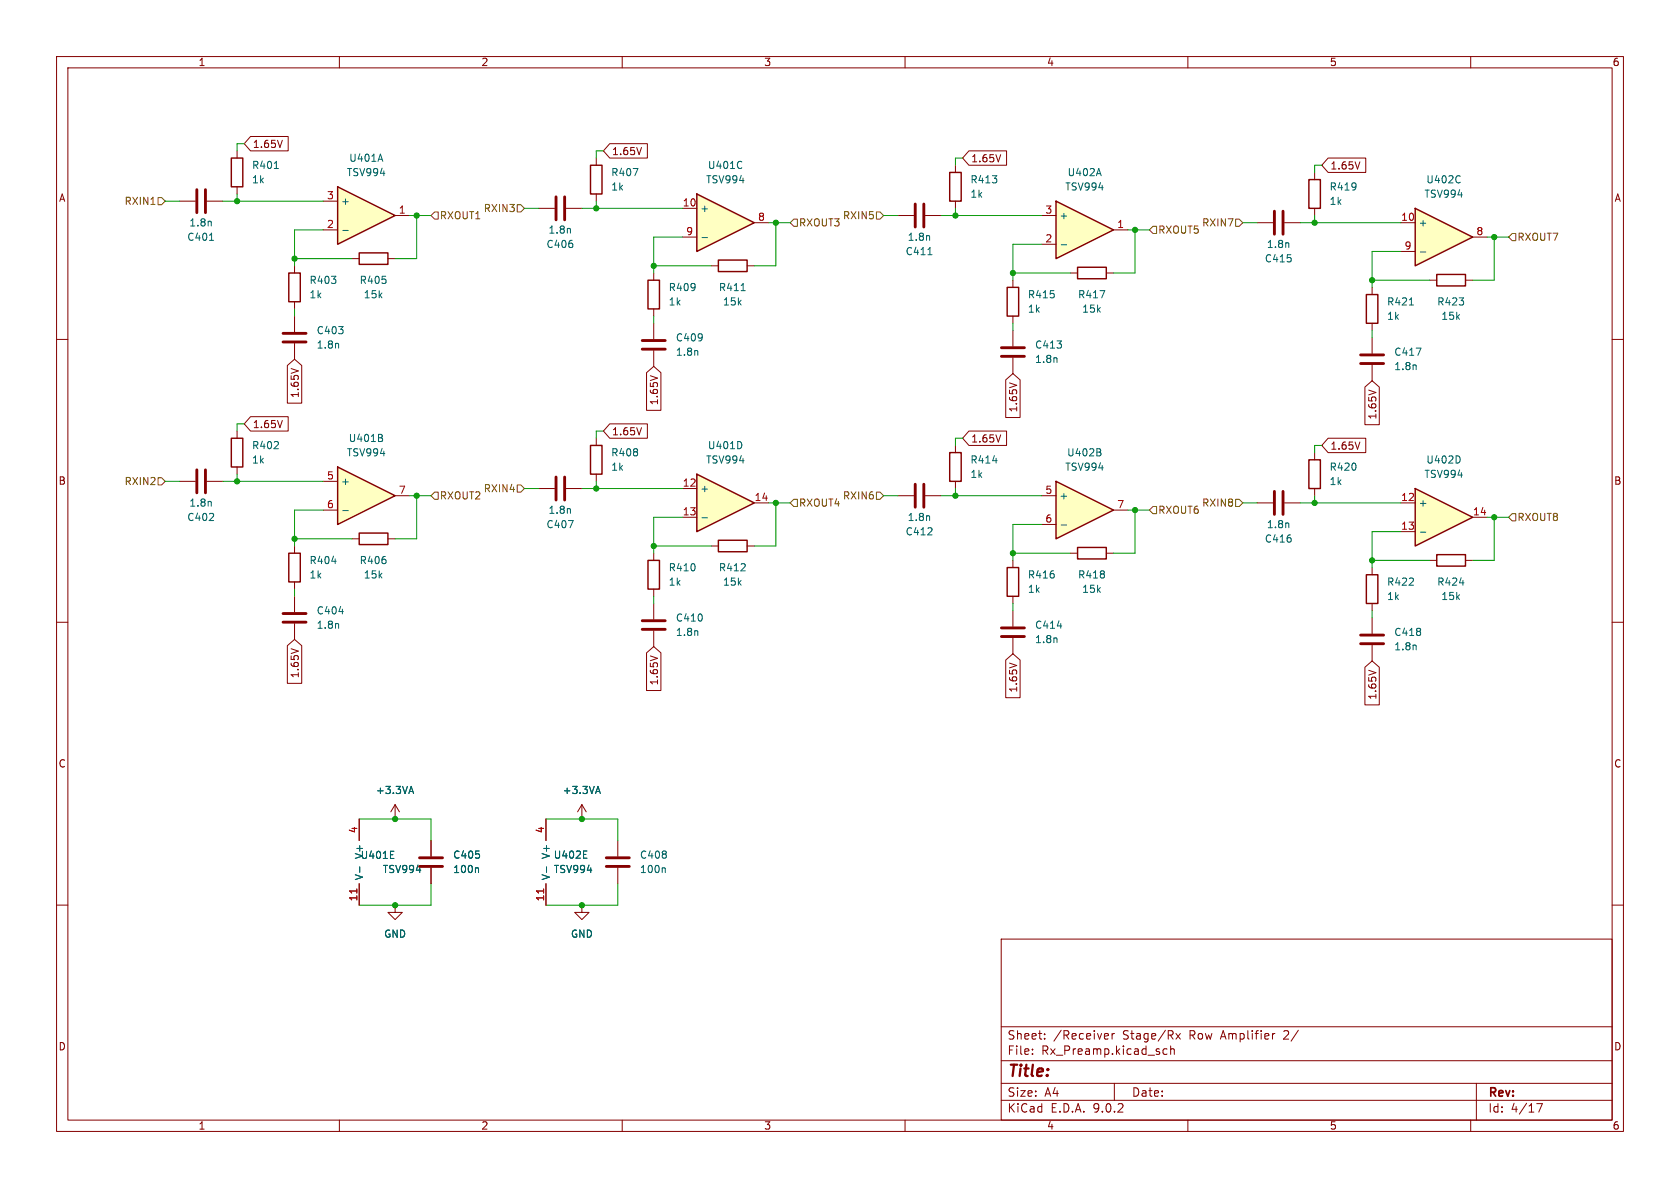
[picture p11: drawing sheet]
<svg xmlns="http://www.w3.org/2000/svg" width="297mm" height="210mm" viewBox="0 0 297 210" stroke-linecap="round" stroke-linejoin="round" font-family="sans-serif">
<g fill="none" stroke="#840000" stroke-width=".18">
<path d="M10 10h277v190h-277zM12 12h273v186h-273zM60 10v2M110 10v2M160 10v2M210 10v2M260 10v2M10 60h2M285 60h2M10 110h2M285 110h2M63.5 144.8v3.8"/>
<path d="M63.5 156.2v3.8M10 160h2M177 166h108v32h-108zM285 160h2M60 198v2M110 198v2M160 198v2M177 194.5h108M177 191.5h108M177 187.5h108M177 181.5h108M182.5 186.3v.1"/>
<path d="M182.5 185.5v.1M184.7 183.6v.1M184.7 182.8v.1M195.7 182.7l.3 .4-.8 .1M195.9 183.6l-.2 .1M196.6 182.7v1M197 191.5v3M197 182.7l-.3 .1-.1 .2M206.3 185.5l-.4-.1-.3 .3v.4l.1 .2h.6M207 185.5l.2-.1 .3 .1 .1 .9M207 184.9v1.5M207.9 182.7l.8 1"/>
<path d="M208.7 182.7l-.8 1M210 198v2M225.4 182.7l-.3 .1-.1 .2M260 198v2M261 191.5v6.5M271.7 195.1h1l-.7 1.5"/>
</g>
<path d="M63.6 153.2v1M69 151.8h.6M69 150.5h.6" fill="none" stroke="#006464" stroke-width=".18"/>
<path d="M63.1 157.1v.8" fill="none" stroke="#a90000" stroke-width=".18"/>
<path d="M123.2 83.8l10.1 5.1-10.1 5.1z" fill="#ffffc2"/>
<path d="M40.9 27.9h2v5.1h-2zM190.5 47.2h5.1v2.1h-5.1zM123.2 83.8l10.1 5.1-10.1 5.1zM178.1 100.3h2v5.1h-2z" fill="none" stroke="#840000" stroke-width=".25"/>
<g fill="none" stroke="#840000" stroke-width=".18">
<path d="M41.9 26.7v1.2M41.9 33v1.3M189.2 48.3h1.3M195.6 48.3h1.2M120.6 86.4h2.6M120.6 91.4h2.6M133.3 88.9h2.6M158.7 87.6h2.8M163.6 87.6h2.8M179.1 99.1v1.2M179.1 105.4v1.3M96.5 144.8v3.8"/>
<path d="M96.5 156.2v3.8M109.2 148.6v2.8M109.2 153.4v2.8M102.9 160v1.3h1.2l-1.2 1.3-1.3-1.3h1.3M102.9 160h.1"/>
</g>
<path d="M48.5 29.8h.7M194.5 51.4h.8l-.5 1.2M131.1 78.4v.6M124.1 91.5h1M164.3 91.2v.8M96.6 153.2v1M103.2 151.7h.6M103.2 150.4h.6M117.4 153.4l.2 .2v.6" fill="none" stroke="#006464" stroke-width=".18"/>
<path d="M161.8 85.6v4.1M163.3 85.6v4.1M107.2 151.6h4.1M107.2 153.2h4.1" fill="none" stroke="#840000" stroke-width=".51"/>
<path d="M96.1 157.1v.8" fill="none" stroke="#a90000" stroke-width=".18"/>
<path d="M59.7 33l10.1 5.1-10.1 5.1z" fill="#ffffc2"/>
<path d="M59.7 33l10.1 5.1-10.1 5.1zM104.4 29.2h2v5.1h-2zM63.5 44.7h5.1v2h-5.1zM127 46h5.1v2h-5.1zM167.9 80h2v5.1h-2zM190.5 96.8h5.1v2h-5.1z" fill="none" stroke="#840000" stroke-width=".25"/>
<g fill="none" stroke="#840000" stroke-width=".18">
<path d="M57.1 35.6h2.6M69.8 38.1h2.6M105.4 27.9v1.3M105.4 34.3v1.3M57.1 40.6h2.6M62.2 45.7h1.3M68.6 45.7h1.2M125.7 47h1.3M132.1 47h1.2M242.6 59.7v2.8M168.9 78.7v1.3M242.6 64.5v2.8"/>
<path d="M168.9 85.1v1.3M189.2 97.8h1.3M195.6 97.8h1.2M115.6 106.7v2.8M115.6 111.5v2.8M179.1 108v2.7M179.1 112.8v2.8M69.8 144.8h.1M69.8 142.2l-.7 1.3M69.8 142.2l.8 1.3M69.8 142.2v2.6M76.2 148.6v2.8"/>
<path d="M76.2 153.4v2.8M102.9 144.8h.1M102.9 142.2l-.8 1.3M102.9 142.2l.7 1.3M102.9 142.2v2.6M69.8 160v1.3h1.3l-1.3 1.3-1.2-1.3h1.2M69.8 160h.1"/>
</g>
<g fill="none" stroke="#006464" stroke-width=".18">
<path d="M67.2 27.2l.5 1.3M111.9 29.8h.9l-.6 1.3M60.6 40.7h1M131 51.4h.7M250.3 64.6l.1 .7M250.4 61.5h.8l-.5 1.3M175.5 81.4h.8M123.3 111.6l.1 .7M186.8 112.8l.1 .8M186.9 110.6h.8M72.4 139.9h.6M72.7 139l.4 1.3"/>
<path d="M105.4 139.9h.6M105.7 139l.4 1.3M84.4 153.4l.2 .2v.6"/>
</g>
<path d="M240.5 62.7h4.1M240.5 64.3h4.1M113.5 109.7h4.1M113.5 111.3h4.1M177 111h4.1M177 112.5h4.1M74.2 151.6h4M74.2 153.2h4" fill="none" stroke="#840000" stroke-width=".51"/>
<path d="M186.7 85.1l10.1 5.1-10.1 5.1z" fill="#ffffc2"/>
<path d="M186.7 85.1l10.1 5.1-10.1 5.1z" fill="none" stroke="#840000" stroke-width=".25"/>
<path d="M184.1 87.6h2.6M184.1 92.7h2.6M196.8 90.2h2.6" fill="none" stroke="#840000" stroke-width=".18"/>
<path d="M194.3 79.9l.3 .3v.3l-.2 .1M194.5 79.4l.1 .2-.1 .3M187.6 92.8h1" fill="none" stroke="#006464" stroke-width=".18"/>
<path d="M186.7 35.6l10.1 5-10.1 5.1z" fill="#ffffc2"/>
<path d="M186.7 35.6l10.1 5-10.1 5.1zM40.9 77.5h2v5.1h-2zM231.4 81.3h2v5.1h-2z" fill="none" stroke="#840000" stroke-width=".25"/>
<g fill="none" stroke="#840000" stroke-width=".18">
<path d="M158.7 38.1h2.8M163.6 38.1h2.8M184.1 38.1h2.6M222.2 39.4h2.8M227.1 39.4h2.8M115.6 57.2v2.7M184.1 43.2h2.6M196.8 40.6h2.6M41.9 76.2v1.3M115.6 62v2.8M41.9 82.6v1.2M232.4 80v1.3"/>
<path d="M232.4 86.4v1.2"/>
</g>
<path d="M194.2 29.8l.5 1.3M164 45h.8M164.3 41.7v.8M187.6 43.3h1M227.8 43v.8M123.3 62l.1 .8" fill="none" stroke="#006464" stroke-width=".18"/>
<path d="M161.8 36.1v4M163.3 36.1v4M225.3 37.3v4.1M226.8 37.3v4.1M113.5 60.2h4.1M113.5 61.7h4.1" fill="none" stroke="#840000" stroke-width=".51"/>
<path d="M59.7 82.6l10.1 5-10.1 5.1z" fill="#ffffc2"/>
<path d="M231.4 31.8h2v5h-2zM51.1 48.3h2v5h-2zM104.4 78.7h2v5.1h-2zM59.7 82.6l10.1 5-10.1 5.1zM114.6 99.1h2v5h-2zM127 95.5h5.1v2h-5.1z" fill="none" stroke="#840000" stroke-width=".25"/>
<g fill="none" stroke="#840000" stroke-width=".18">
<path d="M95.2 36.8h2.8M100.1 36.8h2.8M232.4 30.5v1.3M232.4 36.8v1.3M52.1 47v1.3M52.1 53.3v1.3M52.1 55.9v2.8M52.1 60.7v2.8M105.4 77.5v1.2M57.1 85.1h2.6M57.1 90.2h2.6M69.8 87.6h2.6"/>
<path d="M105.4 83.8v1.3M115.6 97.8v1.3M125.7 96.5h1.3M132.1 96.5h1.2M115.6 104.1v1.3"/>
</g>
<path d="M100.8 40.4v.8M59.8 60.8l.1 .7M67.3 77.4l.3 .2v.3l-.2 .1M67.5 76.8l.1 .2-.1 .3M60.6 90.3h1" fill="none" stroke="#006464" stroke-width=".18"/>
<path d="M98.3 34.8v4.1M99.8 34.8v4.1M50 58.9h4.1M50 60.5h4.1" fill="none" stroke="#840000" stroke-width=".51"/>
<path d="M250.2 36.8l10.1 5.1-10.1 5.1z" fill="#ffffc2"/>
<path d="M250.2 36.8l10.1 5.1-10.1 5.1z" fill="none" stroke="#840000" stroke-width=".25"/>
<path d="M247.6 39.4h2.6M247.6 44.5h2.6M260.3 41.9h2.6M31.7 85.1h2.8M36.6 85.1h2.8" fill="none" stroke="#840000" stroke-width=".18"/>
<path d="M258.1 31.1v.1M258.1 32.2v.1M251.1 44.5h1M37.3 88.7v.8" fill="none" stroke="#006464" stroke-width=".18"/>
<path d="M34.8 83.1v4M36.3 83.1v4" fill="none" stroke="#840000" stroke-width=".51"/>
<path d="M250.2 86.4l10.1 5-10.1 5.1z" fill="#ffffc2"/>
<path d="M254 48.5h5.1v2h-5.1zM250.2 86.4l10.1 5-10.1 5.1z" fill="none" stroke="#840000" stroke-width=".25"/>
<path d="M252.7 49.5h1.3M259.1 49.5h1.2M247.6 88.9h2.6M247.6 94h2.6M260.3 91.4h2.6" fill="none" stroke="#840000" stroke-width=".18"/>
<path d="M251.1 94.1h1M258.1 80.9v.7" fill="none" stroke="#006464" stroke-width=".18"/>
<path d="M123.2 34.3l10.1 5.1-10.1 5.1z" fill="#ffffc2"/>
<path d="M123.2 34.3l10.1 5.1-10.1 5.1zM167.9 30.5h2v5.1h-2zM114.6 49.5h2v5.1h-2zM178.1 50.8h2v5.1h-2zM241.6 52.1h2v5.1h-2zM51.1 97.8h2v5.1h-2zM63.5 94.2h5.1v2.1h-5.1zM254 98h5.1v2.1h-5.1zM241.6 101.6h2v5.1h-2z" fill="none" stroke="#840000" stroke-width=".25"/>
<g fill="none" stroke="#840000" stroke-width=".18">
<path d="M31.7 35.6h2.8M36.6 35.6h2.8M44.3 24.1h6.6v2.6h-6.6l-1.1-1.3zM49.9 24.8l-.4 1.3M107.8 25.4h6.6v2.5h-6.6l-1.1-1.2zM113.4 26.1l-.4 1.2M120.6 36.8h2.6M133.3 39.4h2.6M168.9 29.2v1.3M168.9 35.6v1.2M171.3 26.7h6.6v2.5h-6.6l-1.1-1.3zM176.9 27.3l-.4 1.3"/>
<path d="M234.8 27.9h6.6v2.6h-6.6l-1.1-1.3zM240.4 28.6l-.4 1.3M115.6 48.3v1.2M115.6 54.6v1.3M120.6 41.9h2.6M179.1 49.5v1.3M179.1 55.9v1.3M179.1 58.4v2.8M242.6 50.8v1.3M242.6 57.2v1.2M44.3 73.7h6.6v2.5h-6.6l-1.1-1.3zM49.9 74.3l-.4 1.3"/>
<path d="M50.8 64.6l1.3-1.1 1.2 1.1v6.7h-2.5zM51.5 65.1l1.2 .5M107.8 74.9h6.6v2.6h-6.6l-1.1-1.3zM113.4 75.6l-.4 1.3M114.3 65.9l1.3-1.1 1.2 1.1v6.6h-2.5zM115 66.4l1.2 .4M171.3 76.2h6.6v2.5h-6.6l-1.1-1.2zM176.9 76.9l-.4 1.2M177.8 67.2l1.3-1.2 1.2 1.2v6.6h-2.5zM178.5 67.7l1.2 .4M179.1 63.2v2.8M234.8 77.5h6.6v2.5h-6.6l-1.1-1.3z"/>
<path d="M240.4 78.1l-.4 1.3M241.3 68.4l1.3-1.1 1.2 1.1v6.7h-2.5zM242 69l1.2 .4M52.1 96.5v1.3M62.2 95.3h1.3M68.6 95.3h1.2M95.2 86.4h2.8M100.1 86.4h2.8M222.2 88.9h2.8M227.1 88.9h2.8M252.7 99.1h1.3M259.1 99.1h1.2"/>
<path d="M50.8 114.1l1.3-1.1 1.2 1.1v6.7h-2.5zM51.5 114.7l1.2 .4M52.1 102.9v1.2M52.1 105.4v2.8M52.1 110.2v2.8M114.3 115.4l1.3-1.1 1.2 1.1v6.7h-2.5zM115 115.9l1.2 .5M177.8 116.7l1.3-1.1 1.2 1.1v6.6h-2.5zM178.5 117.2l1.2 .4M241.3 118l1.3-1.2 1.2 1.2v6.6h-2.5zM242 118.5l1.2 .4M242.6 100.3v1.3"/>
<path d="M242.6 106.7v1.3M242.6 109.2v2.8M242.6 114v2.8M63.5 144.8v3.8M63.5 156.2v3.8M69.8 144.8h.1M76.2 148.6v2.8M76.2 153.4v2.8M96.5 144.8v3.8M96.5 156.2v3.8M102.9 144.8h.1M69.8 160h.1"/>
<path d="M102.9 160h.1"/>
</g>
<g fill="none" stroke="#006464" stroke-width=".18">
<path d="M37.3 39.2v.7M131.1 28.6h.1M131.1 29.7h.1M37 42.5h.8M124.1 42h1M249.2 53.9h.7M186.8 63.3l.1 .8M58.7 99.2h.7M100.5 92h.8l-.5 1.3M100.8 90v.7M227.8 92.5v.8M59.8 110.3l.1 .8"/>
<path d="M59.9 108.1h.8M250.3 114.1l.1 .8M258 103h.8M72.4 139.9h.6M72.7 139l.4 1.3M105.4 139.9h.6M105.7 139l.4 1.3M63.6 153.2v1M69 151.8h.6M69 150.5h.6M84.4 153.4l.2 .2v.6M96.6 153.2v1"/>
<path d="M103.2 151.7h.6M103.2 150.4h.6"/>
</g>
<path d="M34.8 33.5v4.1M36.3 33.5v4.1M177 61.5h4.1M177 63h4.1M98.3 84.3v4.1M99.8 84.3v4.1M225.3 86.9v4M226.8 86.9v4M50 108.5h4.1M50 110h4.1M240.5 112.3h4.1M240.5 113.8h4.1" fill="none" stroke="#840000" stroke-width=".51"/>
<g fill="none" stroke="#725600" stroke-width=".18">
<path d="M26.7 36.1h.7M27.9 34.9h.7l.6 .7-.6 .6h-.7zM76.8 37.5h.7v1.2h-.7l-.6-.6zM91.4 36.2h.7l.6 .6-.6 .7h-.7zM140.3 38.7h.7v1.3h-.7l-.6-.6zM154.9 37.5h.7l.6 .6-.6 .6h-.7zM218.4 38.7h.7l.6 .7-.6 .6h-.7zM203.8 40h.7v1.3h-.7l-.6-.7zM267.3 41.3h.7v1.2h-.7l-.6-.6zM27.9 84.5h.7l.6 .6-.6 .6h-.7zM76.8 87h.7v1.3h-.7l-.6-.7zM91.4 85.7h.7l.6 .7-.6 .6h-.7z"/>
<path d="M140.3 88.3h.7v1.2h-.7l-.6-.6zM154.9 87h.7l.6 .6-.6 .7h-.7zM203.8 89.5h.7v1.3h-.7l-.6-.6zM218.4 88.3h.7l.6 .6-.6 .6h-.7zM267.3 90.8h.7v1.3h-.7l-.6-.7z"/>
</g>
<g fill="none" stroke="#009600" stroke-width=".18">
<path d="M29.2 35.6h2.5M39.4 35.6h17.7M41.9 34.3v1.3M43.2 25.4h-1.3v1.3M72.4 38.1h3.8M73.7 38.1v7.6h-3.9M92.7 36.8h2.5M102.9 36.8h17.7M105.4 35.6v1.2M106.7 26.7h-1.3v1.2M135.9 39.4h3.8M137.2 39.4v7.6h-3.9"/>
<path d="M156.2 38.1h2.5M166.4 38.1h17.7M168.9 36.8v1.3M170.2 27.9h-1.3v1.3M219.7 39.4h2.5M229.9 39.4h17.7M232.4 38.1v1.3M233.7 29.2h-1.3v1.3M52.1 54.6v1.3M52.1 45.7h10.1M57.1 40.6h-5v6.4M115.6 47h10.1"/>
<path d="M115.6 55.9v1.3M120.6 41.9h-5v6.4M179.1 57.2v1.2M179.1 48.3h10.1M184.1 43.2h-5v6.3M199.4 40.6h3.8M200.7 40.6v7.7h-3.9M242.6 58.4v1.3M242.6 49.5h10.1M247.6 44.5h-5v6.3M262.9 41.9h3.8M264.2 41.9v7.6h-3.9"/>
<path d="M43.2 74.9h-1.3v1.3M106.7 76.2h-1.3v1.3M170.2 77.5h-1.3v1.2M233.7 78.7h-1.3v1.3M29.2 85.1h2.5M39.4 85.1h17.7M41.9 83.8v1.3M52.1 95.3h10.1M57.1 90.2h-5v6.3M72.4 87.6h3.8M73.7 87.6v7.7h-3.9M92.7 86.4h2.5"/>
<path d="M102.9 86.4h17.7M105.4 85.1v1.3M115.6 96.5h10.1M120.6 91.4h-5v6.4M135.9 88.9h3.8M137.2 88.9v7.6h-3.9M156.2 87.6h2.5M166.4 87.6h17.7M168.9 86.4v1.2M179.1 97.8h10.1M184.1 92.7h-5v6.4M199.4 90.2h3.8"/>
<path d="M200.7 90.2v7.6h-3.9M219.7 88.9h2.5M229.9 88.9h17.7M232.4 87.6v1.3M242.6 99.1h10.1M247.6 94h-5v6.3M262.9 91.4h3.8M264.2 91.4v7.7h-3.9M52.1 104.1v1.3M115.6 105.4v1.3M179.1 106.7v1.3M242.6 108v1.2"/>
<path d="M63.5 144.8h12.7v3.8M76.2 156.2v3.8h-12.7M96.5 144.8h12.7v3.8M109.2 156.2v3.8h-12.7"/>
</g>
<path d="M63.1 157.1v.8M96.1 157.1v.8" fill="none" stroke="#a90000" stroke-width=".18"/>
<g fill="#009600" stroke="#009600" stroke-width=".18">
<circle cx="102.9" cy="160" r=".46"/>
<circle cx="69.8" cy="144.8" r=".46"/>
<circle cx="102.9" cy="144.8" r=".46"/>
<circle cx="69.8" cy="160" r=".46"/>
<circle cx="52.1" cy="45.7" r=".46"/>
<circle cx="41.9" cy="85.1" r=".46"/>
<circle cx="41.9" cy="35.6" r=".46"/>
<circle cx="73.7" cy="38.1" r=".46"/>
<circle cx="115.6" cy="47" r=".46"/>
<circle cx="137.2" cy="39.4" r=".46"/>
<circle cx="115.6" cy="96.5" r=".46"/>
<circle cx="137.2" cy="88.9" r=".46"/>
<circle cx="105.4" cy="36.8" r=".46"/>
<circle cx="73.7" cy="87.6" r=".46"/>
<circle cx="52.1" cy="95.3" r=".46"/>
<circle cx="105.4" cy="86.4" r=".46"/>
<circle cx="232.4" cy="88.9" r=".46"/>
<circle cx="200.7" cy="90.2" r=".46"/>
<circle cx="264.2" cy="91.4" r=".46"/>
<circle cx="242.6" cy="99.1" r=".46"/>
<circle cx="179.1" cy="48.3" r=".46"/>
<circle cx="179.1" cy="97.8" r=".46"/>
<circle cx="168.9" cy="87.6" r=".46"/>
<circle cx="200.7" cy="40.6" r=".46"/>
<circle cx="168.9" cy="38.1" r=".46"/>
<circle cx="232.4" cy="39.4" r=".46"/>
<circle cx="264.2" cy="41.9" r=".46"/>
<circle cx="242.6" cy="49.5" r=".46"/>
</g>
<text font-size="2.8" fill="#840000" x="178" y="190.9">Title:</text>
<g font-size="2.1" fill="#840000">
<text x="178" y="184">Sheet:</text>
<text x="186.2" y="184">/Receiver</text>
<text x="198.5" y="184">Stage/Rx</text>
<text x="210.4" y="184">Row</text>
<text x="216.1" y="184">Amplifier</text>
<text x="227.4" y="184">2/</text>
<text x="178" y="186.7">File:</text>
<text x="184.1" y="186.7">Rx_Preamp.kicad_sch</text>
<text x="178" y="196.9">KiCad</text>
<text x="178" y="194.1">Size:</text>
<text x="184.7" y="194.1">A4</text>
<text x="185.7" y="196.9">E.D.A.</text>
<text x="193.3" y="196.9">9.0.2</text>
<text x="200" y="194.1">Date:</text>
<text x="263" y="194.3">Rev:</text>
<text x="263" y="196.9">Id:</text>
<text x="267.1" y="196.9">4/17</text>
</g>
<g font-size="1.8" fill="#840000">
<text x="35" y="11.9">1</text>
<text x="85" y="11.9">2</text>
<text x="135" y="11.9">3</text>
<text x="185" y="11.9">4</text>
<text x="235" y="11.9">5</text>
<text x="285" y="11.9">6</text>
<text x="44.6" y="26.4">1.65V</text>
<text x="108.1" y="27.6">1.65V</text>
<text x="171.6" y="28.9">1.65V</text>
<text x="10.3" y="35.9">A</text>
<text x="235.1" y="30.2">1.65V</text>
<text x="285.3" y="35.9">A</text>
<text x="53" y="70.5" transform="rotate(-90 53 70.5)">1.65V</text>
<text x="116.5" y="71.7" transform="rotate(-90 116.5 71.7)">1.65V</text>
<text x="44.6" y="75.9">1.65V</text>
<text x="108.1" y="77.2">1.65V</text>
<text x="180" y="73" transform="rotate(-90 180 73)">1.65V</text>
<text x="243.5" y="74.3" transform="rotate(-90 243.5 74.3)">1.65V</text>
<text x="171.6" y="78.4">1.65V</text>
<text x="235.1" y="79.7">1.65V</text>
<text x="10.3" y="85.9">B</text>
<text x="285.3" y="85.9">B</text>
<text x="53" y="120" transform="rotate(-90 53 120)">1.65V</text>
<text x="116.5" y="121.3" transform="rotate(-90 116.5 121.3)">1.65V</text>
<text x="180" y="122.5" transform="rotate(-90 180 122.5)">1.65V</text>
<text x="243.5" y="123.8" transform="rotate(-90 243.5 123.8)">1.65V</text>
<text x="10.3" y="135.9">C</text>
<text x="285.3" y="135.9">C</text>
<text x="10.3" y="185.9">D</text>
<text x="285.3" y="185.9">D</text>
<text x="35" y="199.9">1</text>
<text x="85" y="199.9">2</text>
<text x="135" y="199.9">3</text>
<text x="185" y="199.9">4</text>
<text x="235" y="199.9">5</text>
<text x="285" y="199.9">6</text>
</g>
<g font-size="1.8" fill="#006464">
<text x="61.6" y="28.8">U401A</text>
<text x="44.5" y="30.1">R401</text>
<text x="44.5" y="32.6">1k</text>
<text x="61.2" y="31.3">TSV994</text>
<text x="108" y="31.3">R407</text>
<text x="108" y="33.9">1k</text>
<text x="124.7" y="32.6">TSV994</text>
<text x="125.1" y="30.1">U401C</text>
<text x="171.5" y="32.6">R413</text>
<text x="171.5" y="35.2">1k</text>
<text x="188.2" y="33.9">TSV994</text>
<text x="188.6" y="31.3">U402A</text>
<text x="235" y="33.9">R419</text>
<text x="251.7" y="35.2">TSV994</text>
<text x="252.1" y="32.6">U402C</text>
<text x="33.4" y="40.2">1.8n</text>
<text x="60.2" y="36.4">+</text>
<text x="96.9" y="41.5">1.8n</text>
<text x="123.7" y="37.7">+</text>
<text x="187.2" y="39">+</text>
<text x="235" y="36.4">1k</text>
<text x="250.7" y="40.2">+</text>
<text x="33" y="42.8">C401</text>
<text x="96.5" y="44">C406</text>
<text x="160" y="45.3">C411</text>
<text x="160.4" y="42.8">1.8n</text>
<text x="223.5" y="46.6">C415</text>
<text x="223.9" y="44">1.8n</text>
<text x="54.6" y="50.4">R403</text>
<text x="54.6" y="52.9">1k</text>
<text x="63.5" y="50.4">R405</text>
<text x="64.2" y="52.9">15k</text>
<text x="118.1" y="51.7">R409</text>
<text x="127" y="51.7">R411</text>
<text x="181.6" y="52.9">R415</text>
<text x="190.5" y="52.9">R417</text>
<text x="55.9" y="59.3">C403</text>
<text x="118.1" y="54.2">1k</text>
<text x="127.7" y="54.2">15k</text>
<text x="181.6" y="55.5">1k</text>
<text x="191.2" y="55.5">15k</text>
<text x="245.1" y="54.2">R421</text>
<text x="245.1" y="56.7">1k</text>
<text x="254" y="54.2">R423</text>
<text x="254.7" y="56.7">15k</text>
<text x="55.9" y="61.8">1.8n</text>
<text x="119.4" y="60.6">C409</text>
<text x="119.4" y="63.1">1.8n</text>
<text x="182.9" y="61.8">C413</text>
<text x="182.9" y="64.4">1.8n</text>
<text x="246.4" y="63.1">C417</text>
<text x="246.4" y="65.6">1.8n</text>
<text x="44.5" y="79.6">R402</text>
<text x="44.5" y="82.1">1k</text>
<text x="61.2" y="80.9">TSV994</text>
<text x="61.6" y="78.3">U401B</text>
<text x="108" y="80.9">R408</text>
<text x="108" y="83.4">1k</text>
<text x="124.7" y="82.1">TSV994</text>
<text x="125.1" y="79.6">U401D</text>
<text x="171.5" y="82.1">R414</text>
<text x="188.2" y="83.4">TSV994</text>
<text x="188.6" y="80.9">U402B</text>
<text x="235" y="83.4">R420</text>
<text x="252.1" y="82.1">U402D</text>
<text x="33.4" y="89.8">1.8n</text>
<text x="60.2" y="86">+</text>
<text x="123.7" y="87.2">+</text>
<text x="171.5" y="84.7">1k</text>
<text x="187.2" y="88.5">+</text>
<text x="235" y="86">1k</text>
<text x="250.7" y="89.8">+</text>
<text x="251.7" y="84.7">TSV994</text>
<text x="33" y="92.3">C402</text>
<text x="96.5" y="93.6">C407</text>
<text x="96.9" y="91">1.8n</text>
<text x="160" y="94.8">C412</text>
<text x="160.4" y="92.3">1.8n</text>
<text x="223.9" y="93.6">1.8n</text>
<text x="54.6" y="99.9">R404</text>
<text x="63.5" y="99.9">R406</text>
<text x="118.1" y="101.2">R410</text>
<text x="127" y="101.2">R412</text>
<text x="223.5" y="96.1">C416</text>
<text x="54.6" y="102.5">1k</text>
<text x="64.2" y="102.5">15k</text>
<text x="118.1" y="103.7">1k</text>
<text x="127.7" y="103.7">15k</text>
<text x="181.6" y="102.5">R416</text>
<text x="181.6" y="105">1k</text>
<text x="190.5" y="102.5">R418</text>
<text x="191.2" y="105">15k</text>
<text x="245.1" y="103.7">R422</text>
<text x="245.1" y="106.3">1k</text>
<text x="254" y="103.7">R424</text>
<text x="254.7" y="106.3">15k</text>
<text x="55.9" y="108.8">C404</text>
<text x="55.9" y="111.4">1.8n</text>
<text x="119.4" y="110.1">C410</text>
<text x="119.4" y="112.6">1.8n</text>
<text x="182.9" y="111.4">C414</text>
<text x="182.9" y="113.9">1.8n</text>
<text x="246.4" y="112.6">C418</text>
<text x="246.4" y="115.2">1.8n</text>
<text x="66.4" y="140.6">+3.3VA</text>
<text x="99.4" y="140.6">+3.3VA</text>
<text x="63.7" y="152">U401E</text>
<text x="64.4" y="155.7" transform="rotate(-90 64.4 155.7)">V-</text>
<text x="64.4" y="152" transform="rotate(-90 64.4 152)">V+</text>
<text x="67.6" y="154.5">TSV994</text>
<text x="80" y="152">C405</text>
<text x="80" y="154.5">100n</text>
<text x="97.4" y="155.7" transform="rotate(-90 97.4 155.7)">V-</text>
<text x="97.4" y="152" transform="rotate(-90 97.4 152)">V+</text>
<text x="97.8" y="152">U402E</text>
<text x="97.8" y="154.5">TSV994</text>
<text x="113" y="152">C408</text>
<text x="113" y="154.5">100n</text>
<text x="67.8" y="166">GND</text>
<text x="100.8" y="166">GND</text>
</g>
<g font-size="1.8" fill="#a90000">
<text x="57.7" y="35.3">3</text>
<text x="57.7" y="40.4">2</text>
<text x="70.4" y="37.8">1</text>
<text x="120.6" y="36.6">10</text>
<text x="121.2" y="41.7">9</text>
<text x="133.9" y="39.1">8</text>
<text x="184.7" y="37.8">3</text>
<text x="197.4" y="40.4">1</text>
<text x="247.6" y="39.1">10</text>
<text x="260.9" y="41.7">8</text>
<text x="184.7" y="42.9">2</text>
<text x="248.2" y="44.2">9</text>
<text x="57.7" y="84.8">5</text>
<text x="57.7" y="89.9">6</text>
<text x="70.4" y="87.4">7</text>
<text x="120.6" y="86.1">12</text>
<text x="133.3" y="88.6">14</text>
<text x="184.7" y="87.4">5</text>
<text x="197.4" y="89.9">7</text>
<text x="247.6" y="88.6">12</text>
<text x="120.6" y="91.2">13</text>
<text x="184.7" y="92.5">6</text>
<text x="247.6" y="93.7">13</text>
<text x="260.3" y="91.2">14</text>
<text x="63.2" y="147.4" transform="rotate(-90 63.2 147.4)">4</text>
<text x="96.3" y="147.4" transform="rotate(-90 96.3 147.4)">4</text>
<text x="63.2" y="159.4" transform="rotate(-90 63.2 159.4)">11</text>
<text x="96.3" y="159.4" transform="rotate(-90 96.3 159.4)">11</text>
</g>
<g font-size="1.8" fill="#725600">
<text x="21.9" y="36.4">RXIN1</text>
<text x="77.7" y="39">RXOUT1</text>
<text x="85.4" y="37.7">RXIN3</text>
<text x="141.2" y="40.2">RXOUT3</text>
<text x="148.9" y="39">RXIN5</text>
<text x="204.7" y="41.5">RXOUT5</text>
<text x="212.4" y="40.2">RXIN7</text>
<text x="268.2" y="42.8">RXOUT7</text>
<text x="21.9" y="86">RXIN2</text>
<text x="77.7" y="88.5">RXOUT2</text>
<text x="85.4" y="87.2">RXIN4</text>
<text x="141.2" y="89.8">RXOUT4</text>
<text x="148.9" y="88.5">RXIN6</text>
<text x="212.4" y="89.8">RXIN8</text>
<text x="204.7" y="91">RXOUT6</text>
<text x="268.2" y="92.3">RXOUT8</text>
</g>
</svg>
